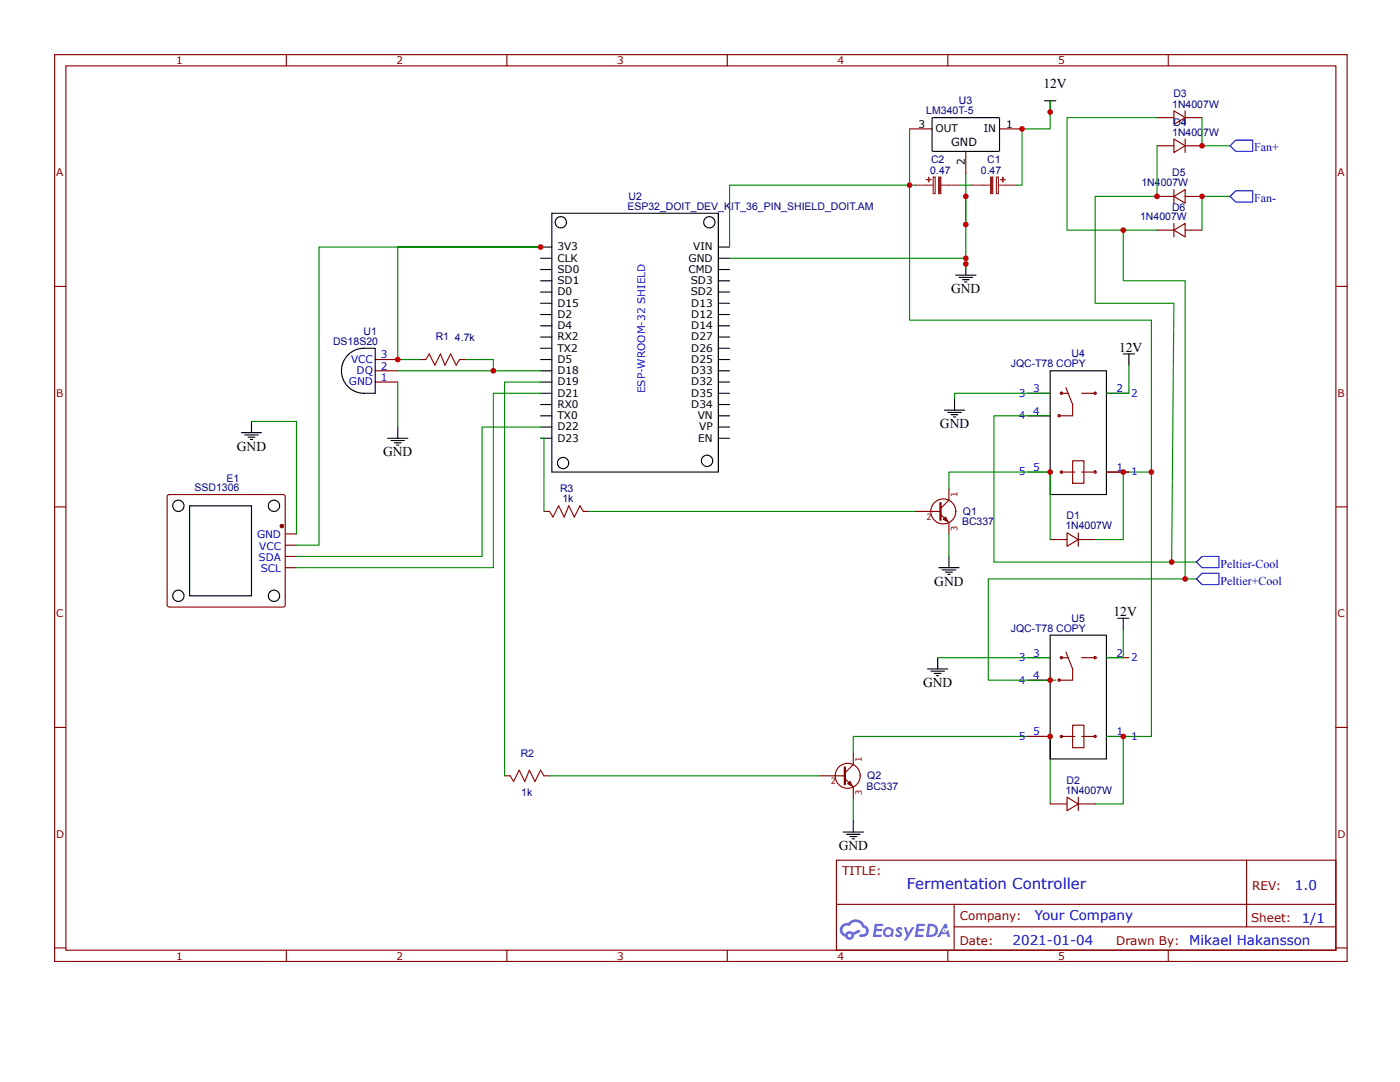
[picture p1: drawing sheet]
<svg xmlns="http://www.w3.org/2000/svg" width="279mm" height="216mm" viewBox="0 0 279 216" stroke-linecap="round" stroke-linejoin="round" font-family="sans-serif">
<g fill="none" stroke="#800" stroke-width=".22">
<path d="M10.9 10.9h257.9v180.9h-257.9zM13.1 13.1h253.5v176.5h-253.5zM57.1 10.9v2.2M101.2 10.9v2.2M145.2 10.9v2.2M189.2 10.9v2.2M233.2 10.9v2.2M10.9 57.1h2.2M266.6 57.1h2.2M10.9 101.2h2.2M266.6 101.2h2.2M10.9 145.2h2.2"/>
<path d="M266.6 145.2h2.2M166.9 171.6h99.7v18h-99.7zM248.8 171.7v13.2M10.9 189.2h2.2M57.1 189.6v2.2M101.2 189.6v2.2M145.2 189.6v2.2M167 180.5h99.5M189.2 189.6v2.2M190.4 184.9h76.1M190.4 180.5v8.9M233.2 189.6v2.2"/>
<path d="M266.6 189.2h2.2"/>
</g>
<g fill="#58f">
<path d="M179 185.1l.5-.1h.3l.3 .3-.2 .4a.3 .3 0 0 0-.3-.3 .3 .3 0 0 0-.3 .1l.1 .1a.75 .75 0 0 1 .6 .6 .75 .75 0 0 1-.3 .7l-.6 .1-.5-.3 .3-.4 .4 .3 .2-.2a1.05 1.05 0 0 1-.6-1.2z"/>
<path d="M180.4 185h.5l.4 1.2 .7-1.2h.5l-1.6 2.7h-.5l.5-1z"/>
<path d="M174.6 184.3l1.6 .1 .1 .2-.2 .2h-1.1l-.1 .5h1l.2 .3-.2 .2h-1l-.1 .7h.9l.2 .1v.3l-1.7 .1z"/>
<path d="M182.9 184.3l1.7 .1 .1 .2-.3 .2h-1l-.1 .5h1l.2 .3-.3 .2h-1l-.1 .7h1l.2 .1v.3l-1.8 .1z"/>
<path d="M188.5 184.3h.4l.2 .8-.3 .2a.45 .45 0 0 0-.7 .2 .45 .45 0 0 0 .3 .6 .45 .45 0 0 0 .6-.4l.3-.1 .3 1.4h-.5l-.1-.6h-1.1l-.3 .6h-.6z"/>
<path d="M185.2 184.3l-.4 2.7h.9a1.34 1.34 0 0 0 1.5-1.4 1.34 1.34 0 0 0-1.6-1.3zM185.6 184.8a.91 .91 0 0 1 1.1 1 .91 .91 0 0 1-1.3 .7z"/>
<path d="M176.5 185.4a.98 .98 0 0 0-.1 1.3 .98 .98 0 0 0 1.4 .1l.4 .2 .2-1.5-.4-.2a.96 .96 0 0 0-1.5 .1zM176.6 186a.6 .6 0 0 1 1.2 0 .6 .6 0 0 1-1.2 0z"/>
<path d="M168 184.6a1.39 1.39 0 0 0 .7 2.3 .92 .92 0 0 0 1 .6 .92 .92 0 0 0 .8-.9l1.2-.7-.2-.4-1.3 .6-.1-.2a.93 .93 0 0 0-1.4 .5 .89 .89 0 0 1-.4-1.3 .89 .89 0 0 1 1.2-.3 1.35 1.35 0 0 1 1.4-.8 1.35 1.35 0 0 1 1.2 1.1 .73 .73 0 0 1 .7 .9 .73 .73 0 0 1-1 .4 .28 .28 0 0 0-.4 .3 .28 .28 0 0 0 .3 .3 1.26 1.26 0 0 0 1.6-.8 1.26 1.26 0 0 0-.8-1.6 2 2 0 0 0-3.3-.4l-.7 .1zM169.2 186.7a.35 .35 0 0 1 .7 0 .35 .35 0 0 1-.7 0z"/>
<circle cx="188.5" cy="185.7" r=".17"/>
</g>
<path d="M74.9 76.2h4.5M74.9 74h4.5M74.9 71.7h4.5M83.9 71.7h1.1M91.7 71.7h1.1M209.6 107.7h3.3M212.9 106.3l2.3 1.4-2.3 1.3zM215.2 107.7h3.4M215.2 106.3v2.7" fill="none" stroke="#800" stroke-width=".22"/>
<path d="M69.5 70.8a4.5 4.5 0 0 1 3.1-1.3h2.3v9h-2.3a4.5 4.5 0 0 1-4.1-2.8 4.5 4.5 0 0 1 1-4.9zM187.4 113.3h4M188 113.7h2.7M188.7 114.2h1.4M189.2 114.6h.4M189.4 111v2.3" fill="none" stroke="#000" stroke-width=".22"/>
<path d="M85 71.7l.7-1.1 1.1 2.3 1.1-2.3 .9 2.3 1.1-2.3 1.1 2.3 .7-1.2" fill="none" stroke="#a00000" stroke-width=".22"/>
<path d="M189.4 106.5v4.5" fill="none" stroke="#080" stroke-width=".22"/>
<path d="M188.3 103.6l.4-.4 .5 .9z" fill="#840000"/>
<g fill="none" stroke="#840000" stroke-width=".22">
<path d="M189.4 97.6v2.2l-1.7 1.7M182.6 102h5.1M187.7 102.6l1.7 1.7v2.2M188.3 103.6l.4-.4 .5 .9z"/>
<circle cx="188.3" cy="102.1" r="2.49"/>
</g>
<path d="M187.7 100.4v3.3" fill="none" stroke="#840000" stroke-width=".45"/>
<path d="M181.5 36.9v27h48.3v30.3h-9" fill="none" stroke="#080" stroke-width=".22"/>
<path d="M101.8 154.8l.7 1.1 1.1-2.2 1.1 2.2 .9-2.2 1.2 2.2 1.1-2.2 .7 1.1" fill="none" stroke="#a00000" stroke-width=".22"/>
<path d="M100.7 154.8h1.1M108.6 154.8h1.1" fill="none" stroke="#800" stroke-width=".22"/>
<path d="M208.5 20.1h2.2M209.6 20.1v2.3" fill="none" stroke="#000" stroke-width=".22"/>
<path d="M193.9 36.9h3.8M197.7 35.3h.4v3.3h-.4zM198.9 35.3h.4v3.3h-.4zM199.3 36.9h3.5" fill="none" stroke="#8d2323" stroke-width=".22"/>
<path d="M197.9 35.3v3.3" fill="none" stroke="#8d2323" stroke-width=".4"/>
<path d="M200.1 35.4l.1 .9z" fill="#8d2323"/>
<path d="M200.1 35.4l.1 .9z" fill="none" stroke="#8d2323" stroke-width=".22"/>
<path d="M199.7 35.8h.9z" fill="#8d2323"/>
<path d="M182.6 36.9h3.6M186.2 35.3h.4v3.3h-.4zM187.4 35.3h.4v3.3h-.4zM187.8 36.9h3.8M199.7 35.8h.9z" fill="none" stroke="#8d2323" stroke-width=".22"/>
<path d="M187.6 35.3v3.3" fill="none" stroke="#8d2323" stroke-width=".4"/>
<path d="M185.3 35.4l.1 .9z" fill="#8d2323"/>
<path d="M185.3 35.4l.1 .9z" fill="none" stroke="#8d2323" stroke-width=".22"/>
<path d="M184.9 35.8h.9z" fill="#8d2323"/>
<path d="M184.9 35.8h.9z" fill="none" stroke="#8d2323" stroke-width=".22"/>
<path d="M209.6 74h11.2v24.7h-11.2zM209.6 126.7h11.2v24.7h-11.2z" fill="none" stroke="#000" stroke-width=".22"/>
<g fill="none" stroke="#800" stroke-width=".22">
<path d="M205.1 78.5h4.5M211.8 78.5h1.4M212.7 77.4l1.4 3.3v2.3h-2.7M215.9 78.5h2.7M220.8 78.5h4.5M205.1 94.2h4.5M205.1 83h4.5M211.8 94.2h2.7M214.1 91.9h2.2v4.5h-2.2zM215.9 94.2h2.7M220.8 94.2h4.5M205.1 131.2h4.5"/>
<path d="M205.1 135.7h4.5M211.8 131.2h1.4M212.7 130.1l1.4 3.4v2.2h-2.7M215.9 131.2h2.7M220.8 131.2h4.5M205.1 146.9h4.5M211.8 146.9h2.7M214.1 144.7h2.2v4.5h-2.2zM215.9 146.9h2.7M220.8 146.9h4.5"/>
<circle cx="211.8" cy="78.5" r=".22"/>
<circle cx="218.6" cy="78.5" r=".22"/>
<circle cx="211.4" cy="83" r=".22"/>
<circle cx="211.8" cy="94.2" r=".22"/>
<circle cx="218.6" cy="94.2" r=".22"/>
<circle cx="211.4" cy="135.7" r=".22"/>
<circle cx="211.8" cy="131.2" r=".22"/>
<circle cx="218.6" cy="131.2" r=".22"/>
<circle cx="211.8" cy="146.9" r=".22"/>
<circle cx="218.6" cy="146.9" r=".22"/>
</g>
<path d="M189.4 97.6v-3.4h20.2v13.5M224.2 94.2v13.5h-5.6M170.3 150.3v-3.4h39.3v13.5M224.2 146.9v13.5h-5.6" fill="none" stroke="#080" stroke-width=".22"/>
<path d="M169.2 156.4l.4-.5 .5 .9z" fill="#840000"/>
<g fill="none" stroke="#840000" stroke-width=".22">
<path d="M163.6 154.8h5M168.6 155.4l1.7 1.7v2.2M169.2 156.4l.4-.5 .5 .9zM170.3 150.3v2.3l-1.7 1.6"/>
<circle cx="169.2" cy="154.8" r="2.49"/>
</g>
<path d="M168.6 153.1v3.4" fill="none" stroke="#840000" stroke-width=".45"/>
<g fill="none" stroke="#080" stroke-width=".22">
<path d="M181.5 25.7v11.2h1.1M181.5 36.9h-35.9v12.4M191.6 36.9h2.3M192.7 34.7v16.8h-47.1M192.7 39.2v5.6M209.6 20.1v5.6h-5.6v11.2h-1.2M230.9 23.5h-18v22.4h11.3v10.1h12.3v59.5h-39.3v20.2h13.5M230.9 29.1v10.1h-12.3v21.3h15.7l-.5 51.7M239.9 23.5v5.6h5.6M245.5 39.2h-5.6v6.7M192.7 51.5v2.3M224.2 45.9h6.7"/>
<path d="M79.4 74h28.5M79.4 76.2v9M92.8 71.7h5.7v2.3M107.9 76.2h-7.2v78.6M209.6 78.5h-19.1v1.1M225.3 72.9v5.6h-4.5M107.9 87.5h.7v14.5M209.6 83h-11.2v29.2h40.4M229.8 94.2v52.7h-9M117.5 102h65.1M236.5 115.5h2.3M187.1 131.2h22.5"/>
<path d="M224.2 125.6v5.6h-3.4M109.7 154.8h53.9M170.3 159.3v4.5"/>
</g>
<g fill="none" stroke="#000" stroke-width=".22">
<path d="M186.1 23.5h13.2l.2 .2v6.4l-.2 .1h-13.2l-.1-.2zM107.9 58.3h2.2M107.9 56h2.2M107.9 53.8h2.2M107.9 51.5h2.2M107.9 49.3h2.2M110.1 42.6h33.3v51.6h-33.3zM143.4 58.3h2.2M143.4 56h2.2M143.4 53.8h2.2M143.4 51.5h2.2M143.4 49.3h2.2"/>
<path d="M190.7 54.9h4.1M191.4 55.4h2.7M192.1 55.8h1.3M192.5 56.3h.5M192.7 52.7v2.2M107.9 78.5h2.2M107.9 76.2h2.2M107.9 74h2.2M107.9 71.7h2.2M107.9 69.5h2.2M107.9 67.3h2.2M107.9 65h2.2"/>
<path d="M107.9 62.8h2.2M107.9 60.5h2.2M143.4 78.5h2.2M143.4 76.2h2.2M143.4 74h2.2M143.4 71.7h2.2M143.4 69.5h2.2M143.4 67.3h2.2M143.4 65h2.2M143.4 62.8h2.2M143.4 60.5h2.2M190.5 79.6v2.2"/>
<path d="M224.2 70.6h2.2M225.3 70.6v2.3M77.4 87.5h4M78 87.9h2.7M78.7 88.4h1.3M79.2 88.8h.4M79.4 85.2v2.3M107.9 87.5h2.2M107.9 85.2h2.2M107.9 83h2.2M107.9 80.7h2.2M143.4 87.5h2.2"/>
<path d="M143.4 85.2h2.2M143.4 83h2.2M143.4 80.7h2.2M188.5 81.8h4M189.2 82.3h2.6M189.8 82.7h1.4M190.3 83.2h.4M185.1 133.5h4.1M185.8 133.9h2.7M186.5 134.4h1.3M186.9 134.8h.5M187.1 131.2v2.3"/>
<path d="M223.1 123.4h2.2M224.2 123.4v2.2M168.3 166h4M168.9 166.5h2.7M169.6 166.9h1.4M170.1 167.4h.4M170.3 163.8v2.2"/>
<circle cx="111.9" cy="44.4" r="1.12"/>
<circle cx="141.6" cy="44.4" r="1.12"/>
<circle cx="112.4" cy="92.4" r="1.12"/>
<circle cx="141.1" cy="91.9" r="1.12"/>
</g>
<g fill="none" stroke="#800" stroke-width=".22">
<path d="M181.5 25.7h4.5M192.7 30.2v4.5M199.5 25.7h4.5M230.9 23.5h3.4M230.9 29.1h3.4M230.9 39.2h3.4M234.3 22.1l2.2 1.4-2.2 1.3zM234.3 27.7l2.2 1.4-2.2 1.3zM234.3 39.2l2.2-1.4v2.7zM234.3 37.8v2.7M236.5 23.5h3.4M236.5 22.1v2.7"/>
<path d="M236.5 27.7v2.7M236.5 29.1h3.4M236.5 39.2h3.4M230.9 45.9h3.4M234.3 45.9l2.2-1.3v2.7zM234.3 44.6v2.7M236.5 45.9h3.4M33.5 98.8l.3-.1h22.7l.3 .1 .1 .3v21.6l-.1 .3-.3 .1h-22.7l-.3-.1-.1-.3v-21.6zM108.6 102h1.1M116.4 102h1.1M212.9 159.1l2.3 1.3-2.3 1.4zM215.2 159.1v2.7"/>
<path d="M209.6 160.4h3.3M215.2 160.4h3.4"/>
</g>
<path d="M109.7 102l.7 1.2 1.1-2.3 1.1 2.3 .9-2.3 1.1 2.3 1.1-2.3 .7 1.1" fill="none" stroke="#a00000" stroke-width=".22"/>
<path d="M246.6 28h3.4v2.2h-3.4l-1.1-1.1zM246.6 38.1h3.4v2.2h-3.4l-1.1-1.1zM239.9 111h3.4v2.3h-3.4l-1.1-1.1zM239.9 114.4h3.4v2.2h-3.4l-1.1-1.1z" fill="none" stroke="#00f" stroke-width=".22"/>
<circle cx="56.3" cy="105" r=".34" fill="#800"/>
<g fill="none" stroke="#800" stroke-width=".22">
<path d="M56.9 106.5h2.3M56.9 108.8h2.3M56.9 111h2.3M56.9 113.3h2.3"/>
<circle cx="56.3" cy="105" r=".34"/>
</g>
<g fill="none" stroke="#000" stroke-width=".22">
<path d="M48.2 86.3h4M48.8 86.8h2.7M49.5 87.2h1.4M50 87.7h.4M50.2 84.1v2.2M37.8 100.9h12.4v18h-12.4z"/>
<circle cx="35.6" cy="118.9" r="1.12"/>
<circle cx="35.6" cy="100.9" r="1.12"/>
<circle cx="54.7" cy="118.9" r="1.12"/>
<circle cx="54.7" cy="100.9" r="1.12"/>
</g>
<path d="M83.9 71.7h-4.5v-22.4h28.5h-44.2v59.5h-4.5M107.9 78.5h-9.4v34.8h-39.3M50.2 84.1h9v22.4M107.9 85.2h-11.7v25.8h-37" fill="none" stroke="#080" stroke-width=".22"/>
<g fill="#c00">
<circle cx="209.6" cy="94.2" r=".56"/>
<circle cx="224.2" cy="94.2" r=".56"/>
<circle cx="209.6" cy="146.9" r=".56"/>
<circle cx="239.9" cy="39.2" r=".56"/>
<circle cx="209.6" cy="135.7" r=".56"/>
<circle cx="233.8" cy="112.2" r=".56"/>
<circle cx="236.5" cy="115.5" r=".56"/>
<circle cx="230.9" cy="39.2" r=".56"/>
<circle cx="239.9" cy="29.1" r=".56"/>
<circle cx="224.2" cy="45.9" r=".56"/>
<circle cx="229.8" cy="94.2" r=".56"/>
<circle cx="224.2" cy="146.9" r=".56"/>
<circle cx="204" cy="25.7" r=".56"/>
<circle cx="181.5" cy="36.9" r=".56"/>
<circle cx="192.7" cy="39.2" r=".56"/>
<circle cx="192.7" cy="44.8" r=".56"/>
<circle cx="209.6" cy="22.4" r=".56"/>
<circle cx="192.7" cy="51.5" r=".56"/>
<circle cx="192.7" cy="52.7" r=".56"/>
<circle cx="98.5" cy="74" r=".56"/>
<circle cx="79.4" cy="71.7" r=".56"/>
<circle cx="107.9" cy="49.3" r=".56"/>
</g>
<text font-size="3" fill="#00f" x="181" y="177.4">Fermentation Controller</text>
<g font-size="2.7">
<text x="208.2" y="17.6">12V</text>
<text x="189.8" y="58.5">GND</text>
<text x="223.4" y="70.2">12V</text>
<text x="47.3" y="89.9">GND</text>
<text x="187.6" y="85.4">GND</text>
<text x="76.5" y="91">GND</text>
<text x="186.5" y="116.9">GND</text>
<text x="222.2" y="122.9">12V</text>
<text x="184.2" y="137.1">GND</text>
<text x="167.4" y="169.6">GND</text>
</g>
<g font-size="2.7" fill="#00f">
<text x="258.4" y="177.5">1.0</text>
<text x="206.5" y="183.6">Your Company</text>
<text x="259.8" y="184.1">1/1</text>
<text x="202.1" y="188.6">2021-01-04</text>
<text x="237.3" y="188.5">Mikael Hakansson</text>
</g>
<g font-size="2.4" fill="#00f">
<text x="250.3" y="30.2">Fan+</text>
<text x="250.3" y="40.3">Fan-</text>
<text x="243.6" y="113.3">Peltier-Cool</text>
<text x="243.6" y="116.6">Peltier+Cool</text>
</g>
<g font-size="2.4" fill="#800">
<text x="168.1" y="174.6">TITLE:</text>
<text x="249.9" y="177.5">REV:</text>
<text x="191.5" y="183.6">Company:</text>
<text x="249.7" y="184">Sheet:</text>
<text x="191.5" y="188.5">Date:</text>
<text x="222.7" y="188.5">Drawn By:</text>
</g>
<text font-size="2.2" x="189.8" y="29.1">GND</text>
<g font-size="2.1" fill="#800">
<text x="35.1" y="12.8">1</text>
<text x="79.2" y="12.8">2</text>
<text x="123.2" y="12.8">3</text>
<text x="167.2" y="12.8">4</text>
<text x="211.2" y="12.8">5</text>
<text x="11.2" y="35.1">A</text>
<text x="266.9" y="35.1">A</text>
<text x="11.2" y="79.2">B</text>
<text x="266.9" y="79.2">B</text>
<text x="11.2" y="123.2">C</text>
<text x="266.9" y="123.2">C</text>
<text x="11.2" y="167.2">D</text>
<text x="266.9" y="167.2">D</text>
<text x="35.1" y="191.5">1</text>
<text x="79.2" y="191.5">2</text>
<text x="123.2" y="191.5">3</text>
<text x="167.2" y="191.5">4</text>
<text x="211.2" y="191.5">5</text>
</g>
<g font-size="2.1" fill="#000080">
<text x="184.9" y="22.8">LM340T-5</text>
<text x="191.4" y="20.8">U3</text>
<text x="233.9" y="21.5">1N4007W</text>
<text x="234.2" y="19.4">D3</text>
<text x="233.9" y="27.1">1N400</text>
<text x="234.2" y="25">D4</text>
<text x="240.1" y="27.1">7W</text>
<text x="185.7" y="34.7">0.47</text>
<text x="185.8" y="32.6">C2</text>
<text x="195.8" y="34.7">0.47</text>
<text x="197" y="32.6">C1</text>
<text x="233.9" y="35.1">D5</text>
<text x="125.2" y="41.9">ESP32_DOIT_DEV_K</text>
<text x="125.4" y="39.9">U2</text>
<text x="145.9" y="41.9">IT_36_PIN_SHIELD_DOIT.AM</text>
<text x="227.8" y="37.2">1N4007W</text>
<text x="227.5" y="43.9">1N4007W</text>
<text x="233.9" y="42.1">D6</text>
<text x="66.5" y="68.8">DS18S20</text>
<text x="72.5" y="66.8">U1</text>
<text x="87" y="67.9">R1</text>
<text x="90.8" y="68">4.7k</text>
<text x="213.8" y="71.3">U4</text>
<text x="201.7" y="73.3">JQC-T78 COPY</text>
<text x="38.8" y="98">SSD1306</text>
<text x="45.2" y="96.1">E1</text>
<text x="111.8" y="98.2">R3</text>
<text x="112.2" y="100.3">1k</text>
<text x="192" y="104.8">BC337</text>
<text x="192.2" y="102.8">Q1</text>
<text x="212.6" y="105.6">1N4007W</text>
<text x="212.8" y="103.6">D1</text>
<text x="213.8" y="124">U5</text>
<text x="201.7" y="126.1">JQC-T78 COPY</text>
<text x="103.9" y="151">R2</text>
<text x="173.1" y="155.5">Q2</text>
<text x="104" y="158.9">1k</text>
<text x="172.9" y="157.6">BC337</text>
<text x="212.6" y="158.4">1N4007W</text>
<text x="212.8" y="156.4">D2</text>
</g>
<g font-size="2.1">
<text x="183.3" y="25.5">3</text>
<text x="186.7" y="26.4">OUT</text>
<text x="196.4" y="26.4">IN</text>
<text x="200.8" y="25.5">1</text>
<text x="192.5" y="32.9" transform="rotate(-90 192.5 32.9)">2</text>
<text x="111.3" y="50">3V3</text>
<text x="111.3" y="52.2">CLK</text>
<text x="137.4" y="52.2">GND</text>
<text x="138.4" y="50">VIN</text>
<text x="111.3" y="54.5">SD0</text>
<text x="111.3" y="56.7">SD1</text>
<text x="111.3" y="58.9">D0</text>
<text x="137.4" y="54.5">CMD</text>
<text x="137.9" y="58.9">SD2</text>
<text x="137.9" y="56.7">SD3</text>
<text x="111.3" y="61.2">D15</text>
<text x="111.3" y="63.4">D2</text>
<text x="111.3" y="65.7">D4</text>
<text x="138" y="65.7">D14</text>
<text x="138" y="63.4">D12</text>
<text x="138" y="61.2">D13</text>
<text x="111.3" y="67.9">RX2</text>
<text x="111.3" y="70.2">TX2</text>
<text x="138" y="70.2">D26</text>
<text x="138" y="67.9">D27</text>
<text x="111.3" y="72.4">D5</text>
<text x="111.3" y="74.7">D18</text>
<text x="111.3" y="76.9">D19</text>
<text x="138" y="76.9">D32</text>
<text x="138" y="74.7">D33</text>
<text x="138" y="72.4">D25</text>
<text x="111.3" y="79.2">D21</text>
<text x="111.3" y="81.4">RX0</text>
<text x="111.3" y="83.6">TX0</text>
<text x="138" y="81.4">D34</text>
<text x="138" y="79.2">D35</text>
<text x="139.2" y="83.6">VN</text>
<text x="111.3" y="85.9">D22</text>
<text x="111.3" y="88.1">D23</text>
<text x="139.3" y="88.1">EN</text>
<text x="139.5" y="85.9">VP</text>
</g>
<g font-size="2.1" fill="#00f">
<text x="76" y="71.5">3</text>
<text x="69.6" y="76.8">GND</text>
<text x="70.1" y="72.4">VCC</text>
<text x="71.2" y="74.7">DQ</text>
<text x="76" y="76">1</text>
<text x="76" y="73.8">2</text>
<text x="128.8" y="78.5" transform="rotate(-90 128.8 78.5)">ESP-WROOM-32 SHIELD</text>
<text x="203.3" y="79.2">3</text>
<text x="203.3" y="83.6">4</text>
<text x="206.2" y="78.3">3</text>
<text x="206.2" y="82.7">4</text>
<text x="222.8" y="78.3">2</text>
<text x="225.7" y="79.2">2</text>
<text x="203.3" y="94.9">5</text>
<text x="206.2" y="94">5</text>
<text x="222.8" y="94">1</text>
<text x="225.7" y="94.9">1</text>
<text x="51.3" y="107.4">GND</text>
<text x="51.6" y="111.9">SDA</text>
<text x="51.7" y="109.7">VCC</text>
<text x="52" y="114.2">SCL</text>
<text x="203.3" y="131.9">3</text>
<text x="206.2" y="131">3</text>
<text x="222.8" y="131">2</text>
<text x="225.7" y="131.9">2</text>
<text x="203.3" y="136.4">4</text>
<text x="206.2" y="135.5">4</text>
<text x="203.3" y="147.6">5</text>
<text x="206.2" y="146.7">5</text>
<text x="222.8" y="146.7">1</text>
<text x="225.7" y="147.6">1</text>
</g>
<g font-size="1.7" fill="#840000">
<text x="191.1" y="99.2" transform="rotate(-90 191.1 99.2)">1</text>
<text x="184.9" y="103.7">2</text>
<text x="191.1" y="105.9" transform="rotate(-90 191.1 105.9)">3</text>
<text x="172" y="152" transform="rotate(-90 172 152)">1</text>
<text x="165.8" y="156.5">2</text>
<text x="172" y="158.7" transform="rotate(-90 172 158.7)">3</text>
</g>
</svg>
